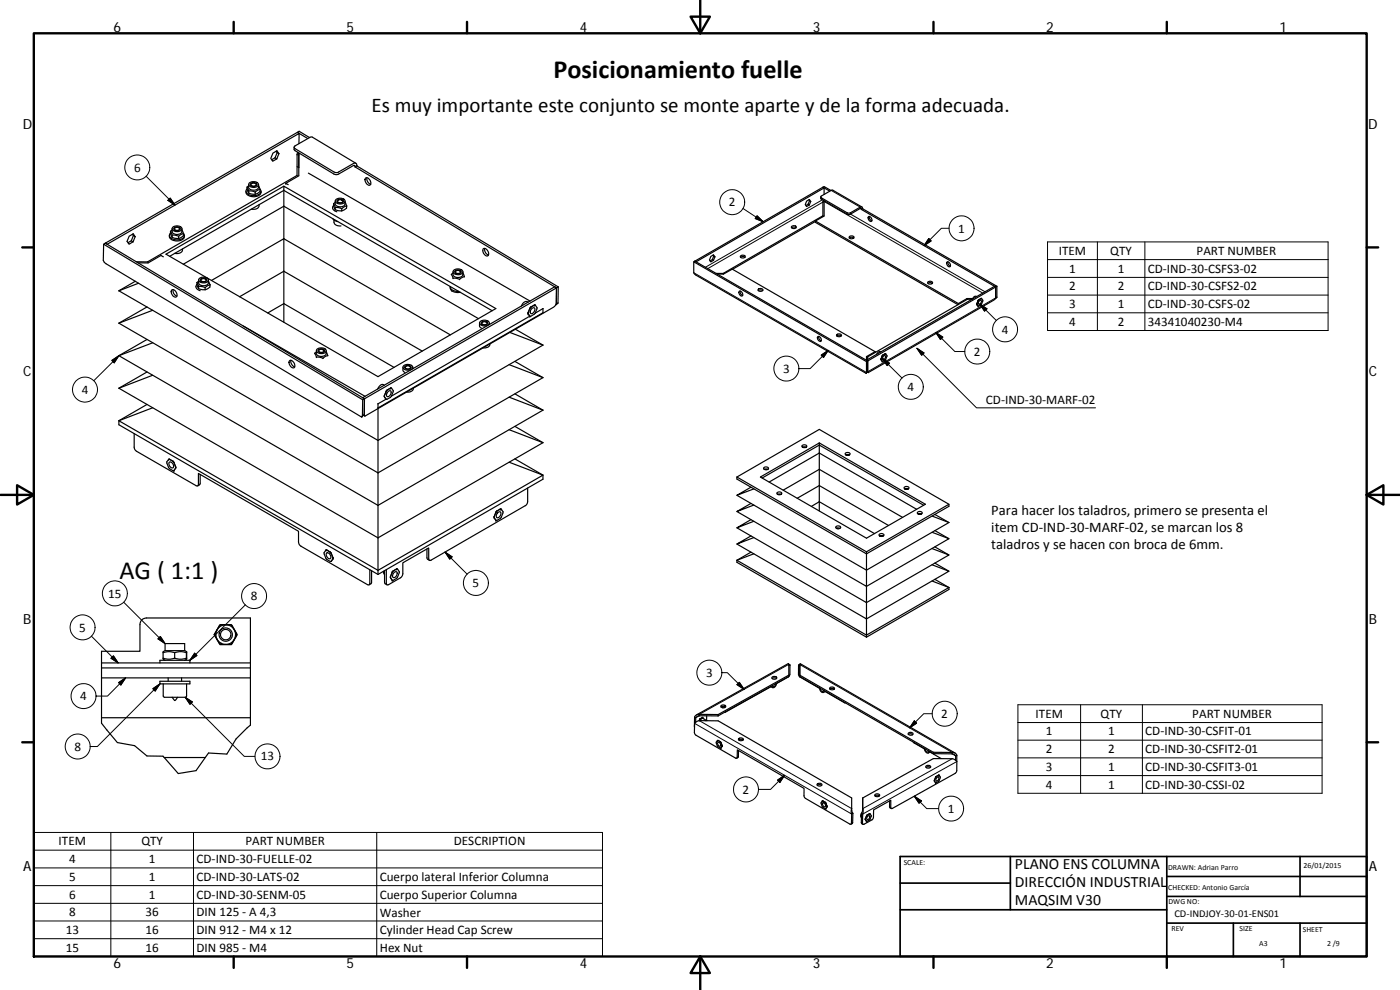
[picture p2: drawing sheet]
<svg xmlns="http://www.w3.org/2000/svg" width="420mm" height="297mm" viewBox="0 0 420 297" stroke-linecap="round" stroke-linejoin="round" font-family="sans-serif">
<g fill="none" stroke="#000" stroke-width=".36">
<path d="M73.8 57.3a1.97 1.97 0 0 0 2.6 1.7 1.67 1.67 0 0 0 1.9-1.6M74.1 56.7a1.22 1.22 0 0 0 0 1.4 1.22 1.22 0 0 0 1.3 .5 2.23 2.23 0 0 0 2.9-1.3l-.3-.6M74.2 56.1l-.1 .7 .5 1.1M74.2 56.1l.4 1.2M74.6 55.8l-.4 .3M74.6 55.4v.8a1.73 1.73 0 0 0 3 0v-.8M74.6 57.9l2 .4M74.6 57.3v.6M74.6 57.3l2 .3M74.8 54.9a1.81 1.81 0 0 1 2.8 .5 1.7 1.7 0 0 1-3 0zM75.2 55.1a1.12 1.12 0 0 1 1.9 .4 1.16 1.16 0 0 1-2-.3zM75.4 55.2a.74 .74 0 0 1 .9-.3 .74 .74 0 0 1 .5 .8 .78 .78 0 0 1-.9 .2 .78 .78 0 0 1-.5-.7z"/>
<path d="M75.6 55.1h.1M76.6 57.6v.7M76.6 55.1h.1M77.6 55.7l.4 1.1M78 56.8l-1.4 .8M78 56.8a1.49 1.49 0 0 1-1.2 1.4l-.2 .1M82.5 47.3l.6 .4M82.5 47.3l-1 .6M82.9 45.4l.3 .4M83.2 45.8l-.7 1.5M83.2 45.8l.5 .3M83.7 46.1l-.6 1.6"/>
<path d="M83.7 46.1l-.6-.9-1.2 .8-.6 1.5 .5 .9 1.3-.7M85.2 55.9l-35.4 20.4 63.6 36.7 35.4-20.4-63.6-36.7v1.2M85.2 57.1l-34.3 19.8M85.2 57.1v39.6M85.2 57.1l62.5 36.1M88.3 44.2v.7l.3 .3 11.8 7.1h1.1l4.6-2.6h.4l.1 .4M89.1 52.6l-44.9 26M89.1 52.6v.1M89.2 50l.5 .3M89.2 46.3v.2M89.3 45.7l-.2 6.9M89.7 45.9v6.8l-3.9 2.3 .7 .4"/>
<path d="M89.7 46v.3M89.7 43.1l.1-3.1-57.7 33.3-.5-.3M89.8 40l-.6-.3-57.6 33.3M92.6 51.9l66.5 38.4M92.9 41.3l-3.1-1.9-.6 .3 3.2 1.9M100.8 59.9a1.78 1.78 0 0 1 2.8 .5 1.7 1.7 0 0 1-3 0zM106.6 50.1l60.4 36.3v4.8M106.8 49l-13.2-7.9-.6 .1-4.7 2.9 .3 .5 11.8 7.1h1.1l4.6-2.6a.66 .66 0 0 1 .7-.1 .66 .66 0 0 1 .3 .8M107.1 49.8l-.5 .3M107.1 49.8l60.4 36.3M109.7 53.4a1.34 1.34 0 0 1 1.4 .7 1.34 1.34 0 0 1-.2 1.5 1.59 1.59 0 0 1-1.2-2.2zM110.1 53.3a1.72 1.72 0 0 0 1.2 2"/>
<path d="M242.7 59.9l.2 .3M246.3 59.1l.1 .6 8.2 4.7 .6-.1 3.1-1.8 .2 .3M247.3 58.3v-1.9l-38.4 22.1-.4-.1M247.3 56.4l-.3-.2-38.5 22.2M249.4 57.1l-2.1-1.1-.3 .2 2 1.1M31.1 73.3l-.1 4.8 .8 1 76.8 46.1M31.6 73l77.8 46.7M31.6 73l-.5 .3 77.7 46.7M39.4 72.3l.5 .3M39.4 72.3l-1 .5M39.8 70.3l.2 .4M40 70.7l-.6 1.6"/>
<path d="M40 70.7l.6 .3M40.6 71l-.6-.9-1.2 .8-.7 1.5 .6 .9 1.2-.7M40.6 71l-.7 1.6M40.9 78.5l3.3 .1M44.2 78.6h.1M49 77.1l-.7-.5-3.9 2.3h-3M50.8 70.6a1.99 1.99 0 0 0 2.6 1.7 1.69 1.69 0 0 0 2-1.6M51.2 70a1.11 1.11 0 0 0-.2 1.2 1.11 1.11 0 0 0 1.1 .6 2.69 2.69 0 0 0 3.2-1l-.3-.8M51.2 69.4v.9l.5 .9M51.2 69.4l.5 1.1M51.7 69l-.5 .4M51.7 68.6v.8a1.67 1.67 0 0 0 2.9 .1v-.9"/>
<path d="M51.7 71.2l1.9 .3M51.7 70.5v.7M51.7 70.5l1.9 .4M51.9 68.2a1.8 1.8 0 0 1 2.7 .5 1.63 1.63 0 0 1-1.5 .8 1.63 1.63 0 0 1-1.4-1zM52.2 68.4a1.12 1.12 0 0 1 1.9 .3 1.1 1.1 0 0 1-1.9-.2zM52.5 68.3a.71 .71 0 0 1 .9-.1 .71 .71 0 0 1 .4 .7 .89 .89 0 0 1-1.4-.3zM52.6 68.3h.1M53.6 70.9v.6M54.6 69l.4 1.1M54.8 74.7a1.62 1.62 0 0 1-2.4 1.3M55 79.3l30.2-17.4 58.4 33.7M55 70.1l-1.4 .8"/>
<path d="M55 70.1v.6l-1.4 .8M77.8 61.4a1.62 1.62 0 0 1-2.4 1.4M99.8 62.3v.1M99.9 65.6l.7 .6 .8 .3M100.1 61.7a1.14 1.14 0 0 0-.1 1.2 1.14 1.14 0 0 0 1.1 .6M100.1 61.1l.5 1.2M100.1 61.1v.7l.5 1.1M100.2 66v.7a1.69 1.69 0 0 0 2.1 1.1M100.6 60.7l-.5 .4M100.6 60.3v.9a1.69 1.69 0 0 0 2.9 0l.1-.8M100.6 62.9l1.9 .4M100.6 62.3v.6"/>
<path d="M100.6 62.3l2 .3M101.2 60.1a1.15 1.15 0 0 1 1.9 .4 1.14 1.14 0 0 1-2-.3zM101.4 60.2a.75 .75 0 0 1 .9-.3 .75 .75 0 0 1 .5 .7 .79 .79 0 0 1-.9 .3 .79 .79 0 0 1-.5-.7zM101.5 60h.1M102.6 62.6l-.1 .7M102.6 60l.1 .1M103.6 60.7l.4 1.1M104 61.7l.1 .1M104 61.8l-1.4 .8M104 61.8v.7l-1.5 .8M145.1 74.6a1.35 1.35 0 0 1 1.3 .7 1.35 1.35 0 0 1-.1 1.5 1.58 1.58 0 0 1-1.2-2.2zM145.5 74.5a1.72 1.72 0 0 0 1.1 2"/>
<path d="M208.2 78.5v3.3l.4 .6 51.3 29.6M208.5 78.4l-.3 .1 51.8 30M208.5 78.4l51.9 29.9M213.8 77.9l-.7 .4M213.8 77.9l.3 .2M214 76.6l.2 .2M214.2 76.8l-.4 1.1M214.2 76.8l.4 .3M214.6 77.1l-.5 1M214.6 77.1l-.5-.6-.8 .4-.4 1.1 .4 .6 .8-.5M222.2 76.8a.69 .69 0 0 1 .9-.3 .69 .69 0 0 1 .4 .7l-.1 .1a.69 .69 0 0 1-.7 .2 .69 .69 0 0 1-.5-.7zM222.3 77.2a1.07 1.07 0 0 1 1.3 0"/>
<path d="M237.6 68a.7 .7 0 0 1 .8-.4 .7 .7 0 0 1 .5 .8 .74 .74 0 0 1-.8 .2 .74 .74 0 0 1-.5-.6zM237.6 68.3a1.04 1.04 0 0 1 1.3 0M242.5 61.3l-.6 .4M242.5 61.3l.4 .2M242.9 60.2l.4 .3M242.9 60.2l-.4 1.1M243.3 60.5l-.4-.6-.8 .4-.4 1.1 .4 .6 .8-.5M243.3 60.5l-.4 1M244.7 66.3v.4l42.8 24.7M244.7 66.3l42.9 24.8M244.7 66.4l-24.9 14.4M247 64.7l-30 17.3"/>
<path d="M247 60.6v.2M247.1 60.1l-.1 4.9M247.3 60.2v4.6l-2.6 1.5M247.3 60.3v.3M254.9 71.4a1.07 1.07 0 0 1 1.3 0M255 70.9h.1a.6 .6 0 0 1 .8-.1 .6 .6 0 0 1 .2 .7 .66 .66 0 0 1-.8 .2 .66 .66 0 0 1-.3-.8zM258.5 62.8l40.3 23.3v3.3M258.7 62.1l-8.9-5.1-3.5 2 .1 .3 8 4.6h.8l3-1.8a.45 .45 0 0 1 .5 0 .45 .45 0 0 1 .2 .5M258.9 62.6l40.3 23.3M258.9 62.6l-.4 .2M260.7 65a.93 .93 0 0 1 .8 .5 .93 .93 0 0 1-.1 1 1.03 1.03 0 0 1-.7-1.5zM260.9 64.9v.2a1.15 1.15 0 0 0 .8 1.1"/>
<path d="M284.2 78.7a.85 .85 0 0 1 .9 .4 .85 .85 0 0 1-.1 1 1.1 1.1 0 0 1-.8-1.4zM284.5 78.5l.1 .7 .6 .7M35.7 87.2l77.7 44.9 49.6-28.6M35.7 97l77.7 44.9 49.6-28.6M40.6 84.4l-4.9 2.8M41.6 85l-5.9 2.2M44.1 92.1l-8.4 4.9M45.8 93.1l-10.1 3.9M51.6 87a1.31 1.31 0 0 1 1.3 .7 1.31 1.31 0 0 1-.2 1.5 1.55 1.55 0 0 1-1.1-2.2zM52 86.9a1.69 1.69 0 0 0 1.1 1.9M58.8 86h.1M59.1 84.8v.6l.5 1.2"/>
<path d="M59.1 84.8l.5 1.1M59.1 85.3a1.15 1.15 0 0 0-.1 1.3 1.15 1.15 0 0 0 1.1 .6M59.6 84.4l-.5 .4M59.6 84v.8a1.68 1.68 0 0 0 2.9 .1v-.8M59.6 86.6l2 .3M59.6 85.9v.7M59.6 85.9l2 .4M59.8 83.6a1.74 1.74 0 0 1 2.7 .5 1.63 1.63 0 0 1-1.5 .8 1.63 1.63 0 0 1-1.4-1zM60.3 83.6a.96 .96 0 0 1 1.1-.2 .96 .96 0 0 1 .6 .9 1.1 1.1 0 0 1-1.9-.4zM60.5 83.7a.83 .83 0 0 1 1.3 .5 .91 .91 0 0 1-1.5-.2zM60.5 83.7h.1M61.6 86.3v.6"/>
<path d="M61.6 83.7h.1M62.5 84.4l.5 1.1M63 85.4l.1 .1M63 85.5l-1.4 .8M63 85.5v.6l-1.4 .8M63.5 84.1l21.7-12.5 50 28.9M71.9 89l13.3-7.6 41.5 23.9M73 97.8l36.6 21.1M80.4 93.9l4.8-2.8 33.1 19.1M135.1 86a1.96 1.96 0 0 0 2.6 1.4M135.1 86.1a1.99 1.99 0 0 0 2.7 1.7l.3-.1M135.5 82.3v.2"/>
<path d="M135.5 82.3l.5 1.2M135.6 87.2v.2M136 81.9l-.5 .4M136 83.5v.1M136 83.5l1.9 .3M136 81.5v.9a1.69 1.69 0 0 0 2.9 0v-.8M136.2 81.1a1.78 1.78 0 0 1 2.7 .5 1.63 1.63 0 0 1-1.5 .8 1.63 1.63 0 0 1-1.4-1zM136.5 81.3a1.12 1.12 0 0 1 1.9 .4 1.11 1.11 0 0 1-1.9-.3zM136.7 81.4a.84 .84 0 0 1 1.5 .4 .79 .79 0 0 1-.9 .3 .79 .79 0 0 1-.6-.7zM136.9 81.3h.1M137.9 83.8v.1M138 81.3h.1"/>
<path d="M138.9 81.9l.5 1.1M139.4 83v.1M139.4 83l-1.5 .8M143.9 96.9v1l.6 .6M144.1 96.5a1.79 1.79 0 0 1 2.8 .5 1.66 1.66 0 0 1-1.6 .8 1.66 1.66 0 0 1-1.4-1zM144.5 96.7a1.12 1.12 0 0 1 1.9 .4 1.12 1.12 0 0 1-2-.3zM144.7 96.8a.86 .86 0 0 1 1.4 .3 .79 .79 0 0 1-.8 .4 .79 .79 0 0 1-.6-.7zM144.8 96.6h.1M145.9 96.6l.1 .1M146.9 97l-.1 .4M153 99.7l10 3.8M154.7 98.8l8.3 4.7"/>
<path d="M158.5 90.7a1.36 1.36 0 0 0-2 1.1M158.5 93.8v.3M159 94.9l-41.5 24M159 92.5l-.5 1.3M159.3 92.1l-.3 .4M159.6 92.6a.53 .53 0 0 1 .8-.2 .53 .53 0 0 1 0 .8 .74 .74 0 0 1-.4 .8 .74 .74 0 0 1-.9-.2l.2-.8zM160.4 91.5l-1.1 .6M160.4 91.5l.2 .1M160.6 91.6l.6 .7v.3a2.58 2.58 0 0 1-2.1 2.3l-.6-.8M160.6 91.5h-.2M160.6 91.5v.1M162.9 92.6h.1"/>
<path d="M163 92.6l-2.4 1.4M163 92.6v1.2l-49.6 28.6M167 91.2l-.9 1-56.6 32.7M167 86.4v4.8M167.5 90.9l-.7 .6M167.5 90.9l-.5 .3M167.5 86.1l-.5 .3M167.5 86.1v4.8M214.9 82h2.1M215.3 82.2h1.8l2.7-1.4 42.8 24.7M217 82v.2M221.8 87.4a.83 .83 0 0 1 1 .4 .83 .83 0 0 1-.2 1 1.09 1.09 0 0 1-.8-1.4z"/>
<path d="M222.1 87.3a1.18 1.18 0 0 0 .8 1.3M227.6 87.2l.6-.2 .7 .2M227.6 86.8a.79 .79 0 0 1 1.3 .3 .73 .73 0 0 1-.8 .4 .73 .73 0 0 1-.5-.7zM278.4 84.6a.73 .73 0 0 1 .9-.3 .73 .73 0 0 1 .5 .7l-.1 .1a.71 .71 0 0 1-.8 .2 .71 .71 0 0 1-.5-.7zM278.5 85a1.04 1.04 0 0 1 1.3 0M287.6 91.1v.3M290.2 89.6h1.7M290.2 89.6l-2.6 1.5M290.2 89.6v.3M291.7 89.8h-1.4l-29.9 17.3v.8M293.1 89a.87 .87 0 0 0-1.3 .7M293.2 91.1v.2"/>
<path d="M293.5 90.2l-.3 .9M293.7 90l-.2 .2M293.9 90.3l.3-.2a.58 .58 0 0 1 .2 .8 .58 .58 0 0 1-.8 .2zM294.4 89.6h.2M294.4 89.6l-.7 .4M294.6 89.6l.3 .7a1.76 1.76 0 0 1-1.3 1.5l-.4-.5M294.6 89.6h-.2M298.8 86.1l-38.4 22.2-.4-.2M298.8 86.1l-.3-.2-38.5 22.2M298.8 86.1v3.3M298.8 89.4l-.5 .6-37.7 21.8M299.2 85.9l-.4 .2"/>
<path d="M299.2 89.2l-.4 .2M299.2 89.2l-.5 .4M299.2 85.9v3.3M35.7 106.7l77.7 44.9 49.6-28.5M35.7 116.5l77.7 44.9 49.6-28.6M44.1 101.9l-8.4 4.8M44.1 111.6l-8.4 4.9M45.8 102.8l-10.1 3.9M45.8 112.6l-10.1 3.9M86.9 108.2a1.34 1.34 0 0 1 1.3 .7 1.34 1.34 0 0 1-.1 1.5 1.57 1.57 0 0 1-1.2-2.2zM87.3 108.1a1.83 1.83 0 0 0 1.1 2M94.5 106v.2"/>
<path d="M94.5 106l.5 1.2M95 107.2v.1M95 107.2l1.9 .3M95 105.6l-.5 .4M95 105.2l-.1 .8a1.7 1.7 0 0 0 3 .1v-.8M95.2 104.8a1.82 1.82 0 0 1 2.7 .5 1.74 1.74 0 0 1-2.9 0zM95.6 104.8a1.15 1.15 0 0 1 1.8 .5 1.14 1.14 0 0 1-2-.2zM95.7 105.1a.74 .74 0 0 1 .9-.4 .74 .74 0 0 1 .5 .8 .78 .78 0 0 1-.9 .2 .78 .78 0 0 1-.5-.6zM95.9 104.9h.1M96.9 107.5v.1M97 104.9v.1M97.9 105.6l.5 1.1"/>
<path d="M98.4 106.7v.1M98.4 106.7l-1.5 .8M108.8 120v4.8M108.8 119.3l57.7-33.3 .5 .4-57.6 33.3zM109.4 119.7l-.6 .3M109.4 119.7l-.1 4.8M115.3 115.6a1.34 1.34 0 0 0-2 1.1M115.4 118.7v.4M115.4 119.1l.5 .7M115.9 119.8l-2.5 1.4M115.9 119.8h.1M115.9 117.4l-.5 1.3"/>
<path d="M116.2 117l-.3 .4M116.4 117.5a.54 .54 0 0 1 .9-.2 .54 .54 0 0 1 0 .8 .75 .75 0 0 1-.4 .8 .75 .75 0 0 1-.9-.2l.1-.6zM117.2 116.4l-1 .6M117.2 116.4l.3 .1M117.5 118.9l-.3 .3-1.3 .6M117.5 116.5l.5 .9-.5 1.5M120.9 110.2v1l.6 .6M121.1 109.7a1.82 1.82 0 0 1 2.8 .6 1.76 1.76 0 0 1-3 0zM121.5 110a1.12 1.12 0 0 1 1.9 .3 1.16 1.16 0 0 1-2-.2zM121.7 110a.75 .75 0 0 1 .9-.3 .75 .75 0 0 1 .5 .8 .8 .8 0 0 1-.9 .2 .8 .8 0 0 1-.5-.7zM121.9 109.9h-.1M122.9 109.9h.1"/>
<path d="M123.9 110.2v.4M124.1 116.5a1.61 1.61 0 0 1-2.1 1.1M147 103.2a1.55 1.55 0 0 1-2 1.2M152.8 109.4l10.2 3.9M152.8 119.2l10.2 3.9M154.5 108.4l8.5 4.9M154.5 118.2l8.5 4.9M245.5 101a.9 .9 0 0 1 .8 .5 .9 .9 0 0 1-.1 1 1.05 1.05 0 0 1-.7-1.5zM245.7 100.9v.2a1.1 1.1 0 0 0 .8 1.1M251.1 100.8a1.07 1.07 0 0 1 1.4 0M251.2 100.4l.1-.1a.71 .71 0 0 1 .7-.2 .71 .71 0 0 1 .5 .7 .83 .83 0 0 1-1.4-.3zM260 111.8l-.1 .2 .1-.1"/>
<path d="M260 108.5v3.3M260.3 111.6l-.4 .3M260.4 111.6l.1 .1M260.4 107.2l-.4 .2M260.4 111.5l.2 .3-.2-.1M260.4 108.3v3.2M260.4 111.5l-.4 .3M260.4 108.3l-.4 .2M262.6 105.5l-2.6 1.5v1.1M262.6 105.5v.3M264.3 105.6a.87 .87 0 0 0-1.2 .7M264.4 107.7v.2"/>
<path d="M264.8 106.8l-.4 .9M264.9 106.6l-.1 .2M264.9 106.6h.1M265 106.6l-.2 .2M265.2 106.8a.38 .38 0 0 1 .6 0 .38 .38 0 0 1-.1 .6 .43 .43 0 0 1-.4 .5 .43 .43 0 0 1-.5-.4zM265.7 106.2l-.8 .4M265.7 106.2h.1M265.7 106.2l-.7 .4M265.8 106.2l.4 .7a1.65 1.65 0 0 1-1.3 1.5l-.5-.5M35.7 126.2v1.2l77.7 45M35.7 126.2l77.7 44.9 49.6-28.5-10.2-3.9M40.3 130.1v4.3l.5 .9 18.2 10.5 .4-.1 .1-.2 .1-3.5 30 17.4v3.2l.6 1.2 20.4 11.7 .4-.5v-4.1"/>
<path d="M44.1 121.3l-8.4 4.9M45.8 122.3l-10.1 3.9M50.6 137.8l-.5 .8v.3a2.52 2.52 0 0 0 2 2.3l.6-.7M50.9 138.7a1.07 1.07 0 0 1 1 .5 1.07 1.07 0 0 1-.1 1.2 1.2 1.2 0 0 1-.9-1.7zM50.9 137.8h.1M50.9 137.8h-.3M50.9 137.8l1 .6M51.9 138.4h.1M51.9 138.4l.3 .3M52.2 138.7l.5 1.4M108.8 124.8l-.2 .4v-.2M109.1 124.6l-.5 .5"/>
<path d="M109.3 124.5l.1 .2M109.3 124.5l-.5 .3M109.3 124.5l.2 .4-.2-.3M113.4 122.3v.1M113.4 121.2h.1M113.4 121.2v1.2M113.4 122.6v49.8M152.8 128.9l10.2 3.9M154.5 137.7l8.5 4.9v1.2l-49.6 28.6M154.5 127.9l8.5 4.9M240.9 134.2a.64 .64 0 0 0 .8 .2 .64 .64 0 0 0 .3-.8l-.1-.1a.66 .66 0 0 0-.8-.1 .66 .66 0 0 0-.4 .7l1.2 .1M245.9 132.9v20.4"/>
<path d="M253.9 136.5l.1 .1a.59 .59 0 0 0 .8 .1 .59 .59 0 0 0 .2-.8 .71 .71 0 0 0-.8-.2 .71 .71 0 0 0-.5 .7l1.2 .1M52.7 140.1v.4M60.1 142.4l-.1 2.9-.7 .5M148.3 155v.4M148.3 155.4h.1M148.3 155h.1M148.8 153.7l-.5 1.3M149.1 153.4l-.3 .3M149.1 153.3v.1M149.1 153.3l-.3 .4M149.3 153.9a.6 .6 0 0 1 .9-.3 .6 .6 0 0 1 0 1 .81 .81 0 0 1-1.2 .6zM150.1 152.7l.3 .1"/>
<path d="M150.1 152.7l-1 .7M150.4 152.8l.5 .7v.4a2.59 2.59 0 0 1-1.9 2.2l-.7-.7M158.4 146.4l-.1 4.3-.5 .9-28.6 16.5h-.3l-.2-.3v-3.4l-7.8 4.5v3.2l-.4 1-4.2 2.4-.4-.5v-4.1M221.2 143.1l38.8 22.5M221.2 158.4l38.8 22.4v-4.9l24.8-14.3-5.1-1.9M221.2 153.5l38.8 22.4v-4.8M221.2 143.1v.6l38.8 22.5v4.9M221.2 148.6l38.8 22.5M221.2 143.1l24.7-14.3 38.9 22.5v.6l-24.8 14.3v-.6M225.4 155.9l-4.2 2.5 5-2M225.4 151l-4.2 2.5 5-2M225.4 146.2l-4.2 2.4 5-1.9"/>
<path d="M228.2 143.1l17.7-10.2 31.8 18.4-17.7 10.2zM228.7 143.4l17.2-9.9 31.3 18.1M229.4 140.8a.65 .65 0 0 0 .8 .2 .65 .65 0 0 0 .3-.7l-.2-.1a.59 .59 0 0 0-.7-.1 .59 .59 0 0 0-.2 .7h1M230.8 144.6l15.1-8.7 29.2 16.9M233.4 148.3a.67 .67 0 0 0 .7 .2 .67 .67 0 0 0 .4-.7 .72 .72 0 0 0-.8-.2 .72 .72 0 0 0-.5 .6l1.2 .1M235 147.1l10.9-6.3 25 14.4M239.3 149.5l6.6-3.8 20.8 12M243.5 151.9l2.4-1.4 16.6 9.6M251.2 158.5l.3 .2M252.1 158.5l-.8-.1a.31 .31 0 0 1-.5 0 .31 .31 0 0 1 .3-.5 .61 .61 0 0 1 .8-.2 .61 .61 0 0 1 .2 .8h-1.1M271.5 146.7a.66 .66 0 0 0 .8 .2 .66 .66 0 0 0 .4-.8l-.2-.1a.6 .6 0 0 0-.8-.1 .6 .6 0 0 0-.2 .8h1.1M275.5 154.2a.72 .72 0 0 0 .8 .1 .72 .72 0 0 0 .4-.6 .72 .72 0 0 0-.8-.3 .72 .72 0 0 0-.5 .7l1.2 .1"/>
<path d="M279.7 154.8l5.1 2M280.6 159.2l4.2 2.4M280.6 154.3l4.2 2.5M284.8 151.3l-24.8 14.3M284.8 156.8l-24.8 14.3M97.8 165.1l-.5 .7v.4a2.59 2.59 0 0 0 1.9 2.3l.2-.1M98.1 165l1 .7M98.1 165l-.3 .1M98.1 165.9a1.15 1.15 0 0 1 1 1.7 1.19 1.19 0 0 1-1-1.7zM99.1 165.7l.3 .3M99.4 166h.1M99.4 166l.5 1.3"/>
<path d="M99.9 167.3v.4M99.9 167.7h.1M99.9 167.7l-.5 .7M111.5 171.2v3.8l-.7 .5M115.1 171.4l.3 .9M115.4 171.2l.1 3.8 .6 .5M117.2 173v.4M117.2 173h.1M117.7 171.6l-.5 1.4M118 171.3l-.3 .3M118.3 171.8a.54 .54 0 0 1 .8-.2 .54 .54 0 0 1 0 .8 .75 .75 0 0 1-.4 .8 .75 .75 0 0 1-.9-.2zM119 170.7l-1 .6"/>
<path d="M119 170.7h.3M119.3 170.7l.5 .8v.4a2.53 2.53 0 0 1-2 2.2l-.6-.7M128.1 164.7l.1 2.9 .7 .5M221.2 163.2l38.8 22.5v-4.9l24.8-14.3-5.1-1.9M221.2 168.1v.6l38.8 22.5M221.2 168.1l38.8 22.5 24.8-14.3M225.4 160.8l-4.2 2.4 5-1.9M225.4 165.7l-4.2 2.4M226.2 166.2l-5 1.9M264 160.8a.73 .73 0 0 0 .8 .2 .73 .73 0 0 0 .4-.6 .74 .74 0 0 0-.8-.3 .74 .74 0 0 0-.5 .6l1.2 .1M279.7 174.3l5.1 2M279.7 169.5l5.1 1.9-24.8 14.3v5.5"/>
<path d="M280.6 173.8l4.2 2.5M280.6 169l4.2 2.4M280.6 164.1l4.2 2.4M284.8 176.3v.6l-24.8 14.3M30.5 198.9h44.7M48 198.9v-.8h9v.8M48.9 197.5l.1 .3 .5 .3M48.9 195.8a4.9 4.9 0 0 1 3.5 0M48.9 197.5a5.2 5.2 0 0 0 3.5 0M48.9 195.8v1.7M49.5 193.1h5.9v2.1h-5.9zM49.5 195.2l-.5 .3-.1 .3"/>
<path d="M52.4 197.5a5.4 5.4 0 0 0 3.5 0M52.4 195.8v1.7M52.4 195.8a5 5 0 0 1 3.5 0M55.4 195.2l.6 .3M55.9 195.8v1.7M55.9 195.8l.1-.3v2.3l-.1-.3M56 197.8l-.6 .3M65.8 187.8l.6-.3h.9a2.25 2.25 0 0 1 2.8 1.2l.2 .2a1.92 1.92 0 0 1 0 3 1.93 1.93 0 0 1-2.6 1.5 1.96 1.96 0 0 1-2.5-1.5 1.96 1.96 0 0 1 0-3zM66 187.4h3.5l1.7 3-1.7 3h-3.5l-1.7-3zM236.7 199.3l.4 .3M237.1 199.6v2.7l-.3 .6-3.8 2.2M237.1 199.6l-.4 .1"/>
<path d="M239.7 199.6h.3v.2M239.7 199.6l-.1 2.9 .4 .6 6 3.4M240 199.4v3.6M240 199.4l.2-.3 46.4 26.8M240 199.4v.3M240.1 199.3l-.4 .3M30.5 200.4v-5h11.5v-8a1.93 1.93 0 0 1 2-2h31.2v15M30.5 200.4v14.9M30.5 215.3v1.7l4.7 5.8 5.2 .9 3.7 3.1 4.8 .1 .4 .4M30.5 215.3h44.7M30.5 203.4h44.7M30.5 200.4h44.7"/>
<path d="M48 204.4h9v.8h-9zM49 205.2v3.6l.4 .4 6.4-.1 .2-3.9M50.5 203.4v1M51.7 209.2l.4 .6a.45 .45 0 0 0 .5 .4 .45 .45 0 0 0 .4-.5l.3-.5M54.5 203.4v1M75.2 200.4v14.9M75.2 215.3v2.3l-4.3 4.1-2.8 4.6-5.5-.4-1 1.4M208.4 217.9v.2M208.5 215.2l-.1 4.6 .5 .8 12 6.9 .3-.3 .1-2.2 20 11.6v2.3l.3 .6 13.7 7.8 .2-.2 .1-2.9M208.5 215.2l.3 .1M208.8 215.3v1.4M209 214.5l27.6-15.4 .1 3.9-21.2 11.8"/>
<path d="M209.9 214.3a1.3 1.3 0 0 0-1.4 .9M209.9 214.8l-1.1 .5M209.9 216.2l5.6 .1 40.1 23.1v3.2M209.9 214.3v.5M209.9 214.8h5.6M209.9 214.3l5.6 .1M209.9 216.2l-.9 .3-.5 .5M210 215.9l-.1 .3M210.1 215.7l-.1 .2M210.6 215.6l-.5 .1M210.6 215.6l.3-.1 1.2 .7M210.6 215.6l-.6 .6v-.3"/>
<path d="M210.8 215.4l-.2 .2M210.8 215.4h.1M210.8 215.4l-.7 .3M210.9 215.4l.2 .2M210.9 215.4l-.1-.1-.8 .5-.1 .4M211.6 216.2h.6M212.1 214.8v1.4M215.5 214.4v.4M216.4 211.8l.1-.2a.79 .79 0 0 1 1.3 .5 .76 .76 0 0 1-.8 .3 .76 .76 0 0 1-.6-.6zM216.4 212.1l.9-.2 .4 .3M216.9 211.9v.5M217.3 211.9v.5"/>
<path d="M217.7 213.7h-.2M231.3 206l.5 .3M231.7 203.2l.1-.1a.68 .68 0 0 1 .8-.2 .68 .68 0 0 1 .4 .7 .77 .77 0 0 1-.8 .2 .77 .77 0 0 1-.5-.6zM231.7 203.6l.7-.2 .6 .2M232.8 205.1a.59 .59 0 0 1-.2 .8 .59 .59 0 0 1-.7-.1v-.1M233 205a1.01 1.01 0 0 1-1.3 1.2l-.1-.4M236.7 202.6l-21.2 11.8M240 203v-.4l40.1 23.1M240 203l40.1 23.1M246 206.4a.94 .94 0 0 0 .2 1 .94 .94 0 0 0 1.1 .2l.1-.4M246.2 206.5a.61 .61 0 0 0 .2 .8 .61 .61 0 0 0 .7 0v-.2M247.6 207.5l6.1 3.4"/>
<path d="M247.7 207.4l-.6 .4M249 206.8l.7-.3 .7 .3M249.1 206.3a.72 .72 0 0 1 .8-.2 .72 .72 0 0 1 .5 .7h-.2a.64 .64 0 0 1-.7 .2 .64 .64 0 0 1-.4-.7zM272.7 219.9l.1-.1a.66 .66 0 0 1 .8-.1 .66 .66 0 0 1 .3 .7 .79 .79 0 0 1-1.3-.4zM49.3 227.3h12.3M49.3 227.3l4.2 4.8 5.3-.9 2.8-3.9M215.3 222.2l-.3 .7a1.65 1.65 0 0 0 1.3 1.6l.4-.6M215.5 222.7a.68 .68 0 0 1 .7 .4 .68 .68 0 0 1-.2 .8 .87 .87 0 0 1-.5-1.2zM215.5 222.2l.7 .4M215.5 222.2h-.2M216.2 222.6l.2 .2M216.4 222.8l.3 .9"/>
<path d="M216.7 223.7v.1M216.7 223.7v.2M216.7 223.8h.1M216.7 223.8v.1M221.6 221.7a.8 .8 0 0 1 .8-.3 .8 .8 0 0 1 .7 .6 .86 .86 0 0 1-1.5-.3zM221.6 225.2v1.9l-.5 .4M221.7 222l.7-.2 .6 .2M245.3 235.6l.8-.2 .5 .2M245.3 235.2l.1-.1a.72 .72 0 0 1 .8-.1 .72 .72 0 0 1 .4 .6 .73 .73 0 0 1-.8 .3 .73 .73 0 0 1-.5-.7zM262.6 238.8l.9-.2 .4 .2M262.6 238.4a.73 .73 0 0 1 .8-.2 .73 .73 0 0 1 .5 .6 .7 .7 0 0 1-.8 .3 .7 .7 0 0 1-.5-.7zM272.6 220.4l.9-.2 .4 .2"/>
<path d="M274.1 222.7l3.3 2M277.4 224.6a.96 .96 0 0 0 .3 1 .96 .96 0 0 0 1.1 .1v-.3M277.7 224.7a.6 .6 0 0 0 .1 .7 .6 .6 0 0 0 .8 0v-.1M277.9 230.3l.7-.3 .6 .3M277.9 229.8a.74 .74 0 0 1 .8-.2 .74 .74 0 0 1 .5 .7h-.1a.68 .68 0 0 1-.8 .2 .68 .68 0 0 1-.4-.7zM279.1 225.6l3.4 2M279.2 225.6l-.6 .3M280.1 226.1l5.7 .1M280.1 225.7v.4M280.1 225.7l5.7 .1M280.4 234.1v.3M280.4 234.1v.2"/>
<path d="M280.4 234.3v.1M280.4 234.4l.4 .4M280.4 234.3l.4 .5M280.8 233.2l-.4 .9M281 233l-.2 .2M281.1 233.4a.4 .4 0 0 1 .6-.2 .4 .4 0 0 1 0 .6 .45 .45 0 0 1-.3 .5 .45 .45 0 0 1-.6-.2zM281.7 232.6h.2M281.7 232.6l-.7 .4M281.9 232.6l.3 .8a1.66 1.66 0 0 1-1.2 1.5l-.2-.1M285.8 226.2l.6 .2 .4 .4M285.8 225.8v.4M285.8 225.8a1.28 1.28 0 0 1 1.4 .8"/>
<path d="M286.8 226.8v1.3M287.2 226.6l-.4 .2M287.2 228.5l-1.2-.8-5.9-.1-21.2 11.8v3.6M287.2 228.5l-.1 2.9-.5 .7-18.9 10.5-.4-.3v-2.2l-5.1 2.9-.1 2.2-.2 .6-2.7 1.6-.4-.4 .1-2.7M287.2 226.6l-.1 1.8M246.8 240.3l-.4 .8a1.66 1.66 0 0 0 1.3 1.5l.5-.5M246.9 241a.63 .63 0 0 1 .7 .3 .63 .63 0 0 1-.1 .8 .94 .94 0 0 1-.6-1.1zM247 240.3h-.2M247 240.3l.7 .4M247.7 240.7l.2 .3M247.9 241l.3 .9M248.2 241.9v.2"/>
<path d="M255.6 242.6v1.6M255.6 242.6l.4 1.4M256 244l-.1 2.9-.5 .4M256 244l-.4 .2M258.5 244.1v2.7l.5 .5M258.5 244.1l.4 .2M258.6 243.9a.98 .98 0 0 0-.1 1.4M258.9 242.6v1.7M258.9 243l-.4 1.1M259.7 245.8v.1M259.7 245.8h.1M259.7 245.7v.1"/>
<path d="M259.7 245.7v.2M260.1 244.8l-.4 .9M260.2 244.6l-.1 .2M260.3 245a.44 .44 0 0 1 .8-.1 .44 .44 0 0 1-.2 .7 .39 .39 0 0 1-.6 .3 .39 .39 0 0 1-.1-.6zM260.9 244.2h.2M260.9 244.2h.1M260.9 244.2l-.7 .4M261.1 244.2l.4 .7a1.69 1.69 0 0 1-1.4 1.5l-.4-.5M267 240.3v1.8l.5 .5"/>
<circle cx="67.7" cy="190.4" r="1.99"/>
<circle cx="67.7" cy="190.4" r="1.57"/>
<circle cx="67.8" cy="190.4" r="2.95"/>
</g>
<g fill="#000">
<circle cx="85.8" cy="55" r=".18"/>
<circle cx="158.5" cy="94.1" r=".18"/>
<circle cx="159" cy="94.9" r=".18"/>
<circle cx="159" cy="92.5" r=".18"/>
<circle cx="159.3" cy="92.1" r=".18"/>
<circle cx="160.4" cy="91.5" r=".18"/>
<circle cx="293.2" cy="91.3" r=".18"/>
<circle cx="293.5" cy="90.2" r=".18"/>
<circle cx="293.5" cy="91.8" r=".18"/>
<circle cx="293.7" cy="90" r=".18"/>
<circle cx="294.4" cy="89.6" r=".18"/>
<circle cx="115.9" cy="117.4" r=".18"/>
<circle cx="117.2" cy="116.4" r=".18"/>
<circle cx="264.8" cy="108.4" r=".18"/>
<circle cx="264.8" cy="106.8" r=".18"/>
<circle cx="265.7" cy="106.2" r=".18"/>
<circle cx="50.6" cy="137.8" r=".18"/>
<circle cx="52.2" cy="141.2" r=".18"/>
<circle cx="52.7" cy="140.1" r=".18"/>
<circle cx="148.8" cy="153.7" r=".18"/>
<circle cx="148.8" cy="156.1" r=".18"/>
<circle cx="150.1" cy="152.7" r=".18"/>
<circle cx="150.4" cy="152.8" r=".18"/>
<circle cx="97.8" cy="165.1" r=".18"/>
<circle cx="99.1" cy="165.7" r=".18"/>
<circle cx="99.9" cy="167.3" r=".18"/>
<circle cx="117.7" cy="171.6" r=".18"/>
<circle cx="117.7" cy="174.1" r=".18"/>
<circle cx="119" cy="170.7" r=".18"/>
<circle cx="215.3" cy="222.2" r=".18"/>
<circle cx="216.2" cy="222.6" r=".18"/>
<circle cx="216.4" cy="224.4" r=".18"/>
<circle cx="216.7" cy="223.7" r=".18"/>
<circle cx="280.8" cy="234.8" r=".18"/>
<circle cx="280.8" cy="233.2" r=".18"/>
<circle cx="281.7" cy="232.6" r=".18"/>
<circle cx="281.9" cy="232.6" r=".18"/>
<circle cx="246.8" cy="240.3" r=".18"/>
<circle cx="247.7" cy="240.7" r=".18"/>
<circle cx="247.8" cy="242.6" r=".18"/>
<circle cx="247.9" cy="241" r=".18"/>
<circle cx="248.2" cy="241.9" r=".18"/>
<circle cx="260" cy="246.4" r=".18"/>
<circle cx="260.1" cy="244.8" r=".18"/>
</g>
<g fill="none" stroke="#000" stroke-width=".3">
<path d="M43.8 52.9l8.7 8.6M246.5 59.4v.4M246.8 59.9l-35.1 20.3M249.4 57.1l8.8 5v.4l.3 .3 .4-.3M50.4 60.1l.7-.7 1.4 2.1zM223 62.5l6 4M227.2 64.7l1.8 1.8-2.3-.9zM247 60.6l-34.6 20M247.3 60.5l47.6 27.4M254.3 63.9v.4M255.2 63.9v.4M255.3 64.2l40.3 23.3"/>
<path d="M278.7 71.6l.8 .7-2.2 1.4zM284.8 68.5h-2.3l-5.2 5.2M314.4 72.6h84.2v26.6h-84.2zM314.4 77.9h84.2M329.3 72.6v26.6M343.6 72.6v26.6M208.2 81.8l51.8 30M280.8 99.8l2.1 1.4-.7 .7zM280.8 99.8l5.8 5.7h2.9M294.1 91.2l2.1 1.4-.7 .8zM294.1 91.2l4.9 5M298.8 89.4l-38.4 22.1"/>
<path d="M314.4 83.2h84.2M314.4 88.5h84.2M314.4 93.9h84.2M33.6 108.1l2.1-1.4-1.4 2.2zM35.7 106.7l-7.6 7.5M246.5 106.6l2-1.5-1.3 2.2zM248.5 105.1l-5.4 5.5h-3.4a3.8 3.8 0 0 0-5.5-3.3 3.8 3.8 0 0 0-.3 6.5 3.8 3.8 0 0 0 5.8-2.8v-.4M264.8 107.6l2.1 1.4-.7 .7zM264.8 107.6l5.9 5.8M275.2 104.5l17.9 17.9h35.7M275.2 104.5l2.1 1.4-.7 .7zM133.6 165.7l2.1 1.4-.7 .7z"/>
<path d="M133.6 165.7l6.6 6.6M27.4 190.9l8.1 8M34 196.8l1.5 2.1-2.2-1.4zM37.1 180.7l12.4 12.4M48.1 191l1.4 2.1-2.1-1.4zM58.4 196l.7 .7-2.1 1.4zM73.6 181.5l-16.6 16.6M236.7 199.3l-26.8 15M237.1 199.6l-.4 .2M239.7 199.6l.3 .2M240 199.4l45.8 26.4M35.6 204.8l2.1-1.4-1.4 2.1z"/>
<path d="M37.7 203.4l-5.4 5.5h-3.5a3.7 3.7 0 0 0-5.4-3.5 3.7 3.7 0 0 0-.5 6.4 3.7 3.7 0 0 0 5.9-2.5v-.4M45.9 206.6l2.1-1.4-1.4 2.1zM48 205.2l-18.8 18.8h-2.1a3.8 3.8 0 0 0-5.6-3.2 3.8 3.8 0 0 0-.3 6.4 3.8 3.8 0 0 0 5.8-2.7l.1-.5M55.6 209.2l2.1 1.4-.7 .7zM55.6 209.2l17.7 17.7h3.2M208.4 217.9h.1M208.5 217l47.1 27.2M209.9 216.2l45.7 26.4M209.9 214.8l-1.1 .5M211.2 215.7l-.3-.5-.9 .5-.2 .5M216.6 201.8a3.8 3.8 0 0 1-5.5 3.3 3.8 3.8 0 0 1-.3-6.5 3.8 3.8 0 0 1 5.8 2.8v.4h1.7l5 5M221.9 204.7l1.4 2.1-2.1-1.4z"/>
<path d="M274.4 216.3l.7 .7-2.1 1.4zM279.8 214.1h-2.6l-4.2 4.3M305.5 211.5h91.3v26.5h-91.3zM305.5 216.8h91.3M324.3 211.5v26.5M342.8 211.5v26.5M221.6 227l-.4 .2M233.4 234.1l2.1-1.5-1.5 2.2zM235.5 232.6l-4.2 4.3h-3.7a3.7 3.7 0 0 0-5.3-3.5 3.7 3.7 0 0 0-.6 6.4 3.7 3.7 0 0 0 5.9-2.5v-.4M274.4 238.9l2.1 1.4-.7 .7zM274.4 238.9l3.7 3.7h3.6M285.7 226.2l1.1 .6"/>
<path d="M285.8 227.6l-26.9 15M287.2 228.5l-28.3 15.8M305.5 222.1h91.3M305.5 227.4h91.3M305.5 232.7h91.3M10.1 249.8h170.7v37.2h-170.7zM10.1 255.1h170.7M33.3 249.8v37.2M58.1 249.8v37.2M113.1 249.8v37.2M255.9 246.8l-.4 .2M258.5 246.8l.3 .2"/>
<path d="M267 242.1l.3 .2M10.1 260.4h170.7M10.1 265.7h170.7M10.1 271h170.7M10.1 276.3h170.7M10.1 281.6h170.7"/>
<circle cx="41.2" cy="50.2" r="3.8"/>
<circle cx="219.7" cy="60.7" r="3.7"/>
<circle cx="288.6" cy="68.5" r="3.7"/>
<circle cx="301.6" cy="98.8" r="3.7"/>
<circle cx="25.5" cy="116.9" r="3.7"/>
<circle cx="273.3" cy="116.1" r="3.8"/>
<circle cx="293.3" cy="105.5" r="3.7"/>
<circle cx="34.5" cy="178" r="3.7"/>
<circle cx="76.3" cy="178.8" r="3.7"/>
<circle cx="142.8" cy="174.9" r="3.7"/>
<circle cx="24.8" cy="188.2" r="3.7"/>
<circle cx="283.5" cy="214.1" r="3.8"/>
<circle cx="80.3" cy="226.9" r="3.8"/>
<circle cx="285.4" cy="242.6" r="3.8"/>
</g>
<g fill="none" stroke="#000" stroke-width=".71">
<path d="M10.1 10h400.1v277h-400.1zM70.1 6.6v3.4M140.2 6.6v3.4M207.3 5h5.8l-2.9 5zM210.2 0v10M280.2 6.6v3.4M350.2 6.6v3.4M6.7 74.2h3.4M410.2 74.2h3.4M.2 148.5h9.9M5.1 145.6l5 2.9-5 2.9zM410.2 148.5l5-2.9v5.8z"/>
<path d="M410.2 148.5h9.9M6.7 222.7h3.4M410.2 222.7h3.4M70.1 287v3.4M140.2 287v3.4M210.2 287l2.9 5h-5.8zM210.2 287v10M280.2 287v3.4M350.2 287v3.4"/>
</g>
<path d="M270.1 257h140.1v30h-140.1zM303.2 257v16M350.2 257v30M390.2 257v12M270.1 265h33.1M270.1 273h80.1M350.2 277h60M350.2 269h60M350.2 263h60M370.2 277v10M390.2 277v10" fill="none" stroke="#000" stroke-width=".51"/>
<g fill="#000" stroke="#000" stroke-width=".3">
<path d="M50.4 60.1l.7-.7 1.4 2.1zM227.2 64.7l1.8 1.8-2.3-.9zM278.7 71.6l.8 .7-2.2 1.4zM294.1 91.2l2.1 1.4-.7 .8zM33.6 108.1l2.1-1.4-1.4 2.2zM246.5 106.6l2-1.5-1.3 2.2zM264.8 107.6l2.1 1.4-.7 .7zM275.2 104.5l2.1 1.4-.7 .7zM280.8 99.8l2.1 1.4-.7 .7zM133.6 165.7l2.1 1.4-.7 .7zM34 196.8l1.5 2.1-2.2-1.4zM48.1 191l1.4 2.1-2.1-1.4z"/>
<path d="M58.4 196l.7 .7-2.1 1.4zM35.6 204.8l2.1-1.4-1.4 2.1zM45.9 206.6l2.1-1.4-1.4 2.1zM55.6 209.2l2.1 1.4-.7 .7zM221.9 204.7l1.4 2.1-2.1-1.4zM274.4 216.3l.7 .7-2.1 1.4zM233.4 234.1l2.1-1.5-1.5 2.2zM274.4 238.9l2.1 1.4-.7 .7z"/>
</g>
<g font-size="7.9">
<text x="166.1" y="23.5">Posicionamiento fuelle</text>
<text x="35.8" y="173.6">AG ( 1:1 )</text>
</g>
<text font-size="6.3" x="111.5" y="33.7">Es muy importante este conjunto se monte aparte y de la forma adecuada.</text>
<g font-size="4.7">
<text x="304.6" y="260.9">PLANO ENS COLUMNA</text>
<text x="304.6" y="266.3">DIRECCIÓN INDUSTRIAL</text>
<text x="304.6" y="271.7">MAQSIM V30</text>
</g>
<g font-size="4.4">
<text x="297.5" y="154.6">Para hacer los taladros, primero se presenta el</text>
<text x="297.5" y="159.7">item CD‐IND‐30‐MARF‐02, se marcan los 8</text>
<text x="297.5" y="164.7">taladros y se hacen con broca de 6mm.</text>
</g>
<g font-size="4.2">
<text x="34" y="9.6">6</text>
<text x="104" y="9.6">5</text>
<text x="174" y="9.6">4</text>
<text x="244" y="9.6">3</text>
<text x="314" y="9.6">2</text>
<text x="384" y="9.6">1</text>
<text x="6.8" y="38.7">D</text>
<text x="410.6" y="38.7">D</text>
<text x="7" y="112.9">C</text>
<text x="410.8" y="112.9">C</text>
<text x="7" y="187.1">B</text>
<text x="410.8" y="187.1">B</text>
<text x="7" y="261.3">A</text>
<text x="410.8" y="261.3">A</text>
<text x="34" y="290.4">6</text>
<text x="104" y="290.4">5</text>
<text x="174" y="290.4">4</text>
<text x="244" y="290.4">3</text>
<text x="314" y="290.4">2</text>
<text x="384" y="290.4">1</text>
</g>
<g font-size="3.9">
<text x="40.2" y="51.5">6</text>
<text x="218.7" y="62">2</text>
<text x="287.5" y="69.8">1</text>
<text x="317.7" y="76.5">ITEM</text>
<text x="333.2" y="76.5">QTY</text>
<text x="359.1" y="76.5">PART NUMBER</text>
<text x="320.9" y="81.8">1</text>
<text x="335.4" y="81.8">1</text>
<text x="344.5" y="81.8">CD‐IND‐30‐CSFS3‐02</text>
<text x="320.9" y="87.1">2</text>
<text x="335.4" y="87.1">2</text>
<text x="344.5" y="87.1">CD‐IND‐30‐CSFS2‐02</text>
<text x="320.9" y="92.5">3</text>
<text x="335.4" y="92.5">1</text>
<text x="344.5" y="92.5">CD‐IND‐30‐CSFS‐02</text>
<text x="300.6" y="100.1">4</text>
<text x="320.9" y="97.8">4</text>
<text x="335.4" y="97.8">2</text>
<text x="344.5" y="97.8">34341040230‐M4</text>
<text x="292.3" y="106.7">2</text>
<text x="235" y="111.9">3</text>
<text x="24.5" y="118.2">4</text>
<text x="272.3" y="117.3">4</text>
<text x="295.9" y="121.3">CD‐IND‐30‐MARF‐02</text>
<text x="32.5" y="179.3">15</text>
<text x="141.8" y="176.1">5</text>
<text x="75.3" y="180.1">8</text>
<text x="23.8" y="189.5">5</text>
<text x="211.9" y="203.1">3</text>
<text x="24.1" y="210.1">4</text>
<text x="282.5" y="215.4">2</text>
<text x="310.8" y="215.3">ITEM</text>
<text x="330.3" y="215.3">QTY</text>
<text x="357.8" y="215.3">PART NUMBER</text>
<text x="313.9" y="220.7">1</text>
<text x="332.6" y="220.7">1</text>
<text x="343.7" y="220.7">CD‐IND‐30‐CSFIT‐01</text>
<text x="22.3" y="225.2">8</text>
<text x="313.9" y="226">2</text>
<text x="332.6" y="226">2</text>
<text x="343.7" y="226">CD‐IND‐30‐CSFIT2‐01</text>
<text x="78.3" y="228.2">13</text>
<text x="313.9" y="231.3">3</text>
<text x="332.6" y="231.3">1</text>
<text x="343.7" y="231.3">CD‐IND‐30‐CSFIT3‐01</text>
<text x="222.9" y="238.1">2</text>
<text x="313.9" y="236.6">4</text>
<text x="332.6" y="236.6">1</text>
<text x="343.7" y="236.6">CD‐IND‐30‐CSSI‐02</text>
<text x="284.4" y="243.9">1</text>
<text x="17.6" y="253.7">ITEM</text>
<text x="42.4" y="253.7">QTY</text>
<text x="73.6" y="253.7">PART NUMBER</text>
<text x="136.2" y="253.7">DESCRIPTION</text>
<text x="20.7" y="259">4</text>
<text x="44.7" y="259">1</text>
<text x="59" y="259">CD‐IND‐30‐FUELLE‐02</text>
<text x="20.7" y="269.6">6</text>
<text x="20.7" y="264.3">5</text>
<text x="44.7" y="269.6">1</text>
<text x="44.7" y="264.3">1</text>
<text x="59" y="264.3">CD‐IND‐30‐LATS‐02</text>
<text x="59" y="269.6">CD‐IND‐30‐SENM‐05</text>
<text x="114" y="264.4">Cuerpo lateral Inferior Columna</text>
<text x="114" y="269.7">Cuerpo Superior Columna</text>
<text x="20.7" y="274.9">8</text>
<text x="43.7" y="274.9">36</text>
<text x="59" y="274.9">DIN 125 ‐ A 4,3</text>
<text x="114" y="275">Washer</text>
<text x="19.7" y="280.2">13</text>
<text x="43.7" y="280.2">16</text>
<text x="59" y="280.2">DIN 912 ‐ M4 x 12</text>
<text x="114" y="280.3">Cylinder Head Cap Screw</text>
<text x="19.7" y="285.6">15</text>
<text x="43.7" y="285.6">16</text>
<text x="59" y="285.6">DIN 985 ‐ M4</text>
<text x="114" y="285.6">Hex Nut</text>
</g>
<text font-size="3.1" x="352.5" y="275.2">CD‐INDJOY‐30‐01‐ENS01</text>
<g font-size="2.4">
<text x="271.2" y="259.7">SCALE:</text>
<text x="350.6" y="260.9">DRAWN: Adrian Parro</text>
<text x="391.2" y="260.6">26/01/2015</text>
<text x="350.6" y="267">CHECKED: Antonio García</text>
<text x="350.7" y="271.4">DWG NO:</text>
<text x="351.6" y="279.3">REV</text>
<text x="372" y="279.4">SIZE</text>
<text x="391" y="279.6">SHEET</text>
<text x="377.9" y="283.8">A3</text>
<text x="398.3" y="283.8">2 /9</text>
</g>
</svg>
